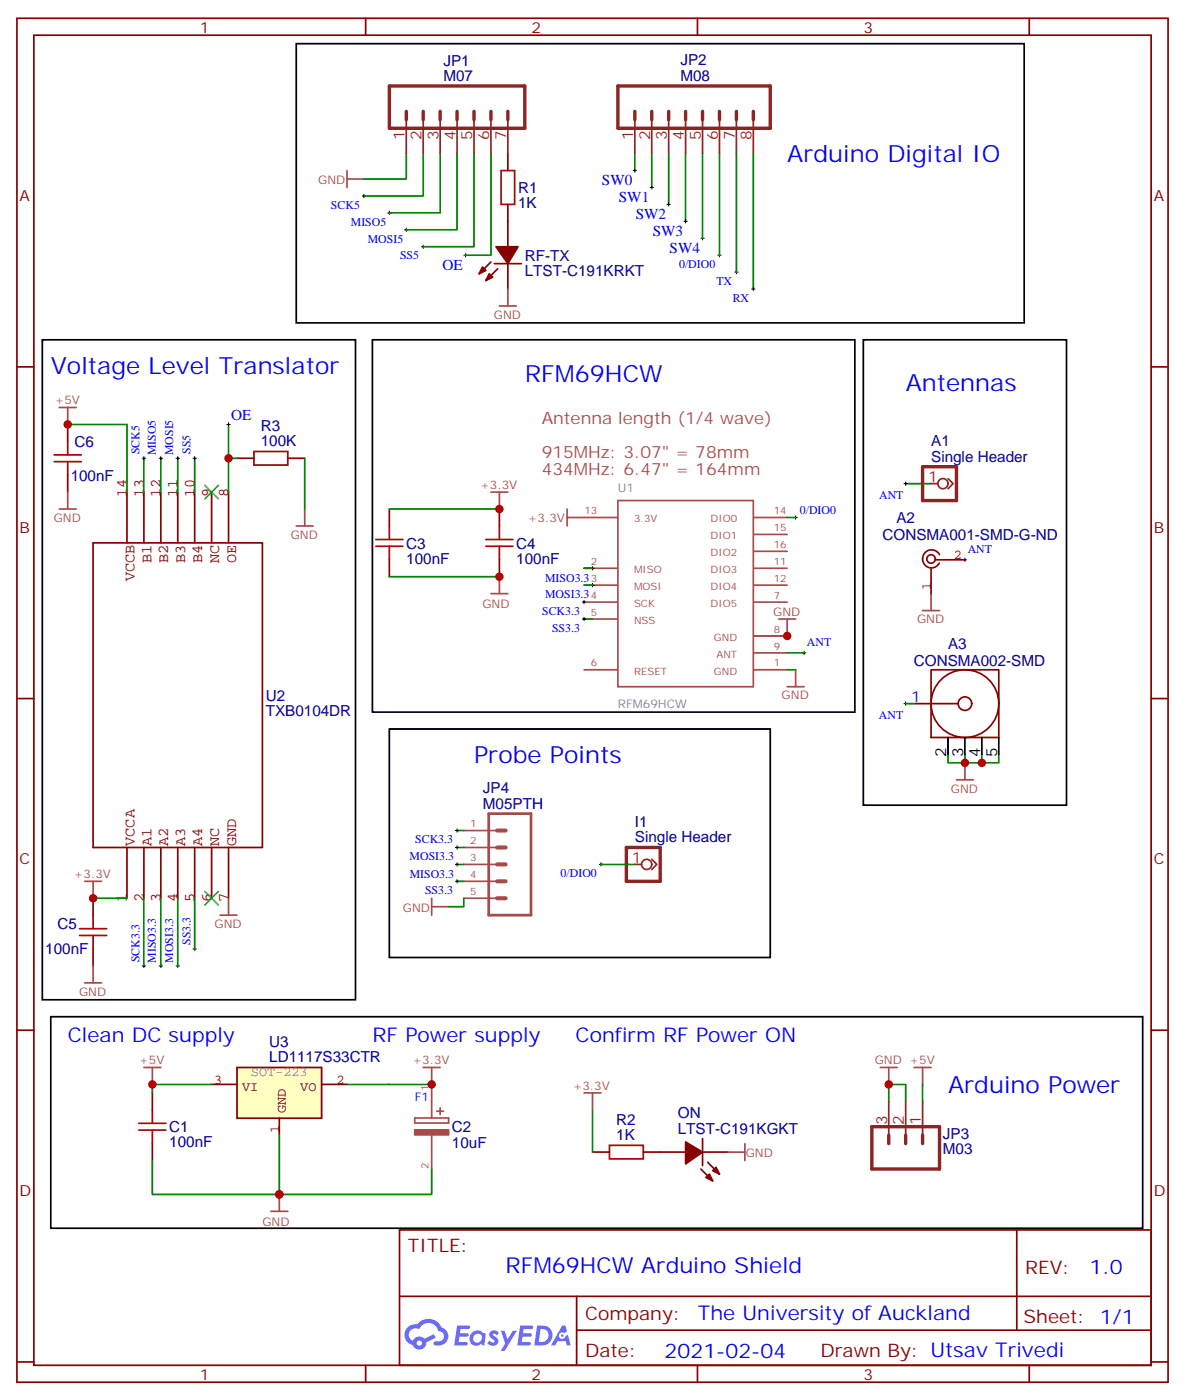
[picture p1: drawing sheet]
<svg xmlns="http://www.w3.org/2000/svg" width="247mm" height="292mm" viewBox="0 0 247 292" stroke-linecap="round" stroke-linejoin="round" font-family="sans-serif">
<g fill="none" stroke="#870000" stroke-width=".35">
<path d="M3.5 3.8h239.9v284.3h-239.9zM7.1 7.3h232.8v277.3h-232.8zM76.2 3.8v3.5M145.3 3.8v3.5M214.5 3.8v3.5M3.5 76.5h3.6M239.9 76.5h3.5M3.5 145.6h3.6M239.9 145.6h3.5M3.5 214.8h3.6M239.9 214.8h3.5M83.3 256.4h156.6v28.2h-156.6z"/>
<path d="M211.9 256.4v20.9M83.3 270.2h156.5M120.2 277.3h119.6M120.2 270.2v14.2M3.5 283.9h3.6M76.2 284.6v3.5M145.3 284.6v3.5M214.5 284.6v3.5M239.9 283.9h3.5"/>
</g>
<g fill="#5487ff">
<path d="M102.2 277.6a1.22 1.22 0 0 1 1.8 .2l-.4 .6a.47 .47 0 0 0-.4-.4 .47 .47 0 0 0-.5 .2l.1 .1a1.55 1.55 0 0 1 1 1.5 1.34 1.34 0 0 1-2.3 .2l.5-.6 .8 .5a.29 .29 0 0 0 .3-.3 .29 .29 0 0 0-.3-.3 1.04 1.04 0 0 1-.6-1.7z"/>
<path d="M95.3 276.3h2.1a.43 .43 0 0 1 .4 .1 .43 .43 0 0 1 .1 .5l-.3 .2h-1.6l-.2 .8h1.6a.37 .37 0 0 1 .3 .4 .37 .37 0 0 1-.4 .4h-1.6l-.1 1.1h1.3a.43 .43 0 0 1 .4 0 .43 .43 0 0 1 .1 .5l-.3 .2h-2.4z"/>
<path d="M108.4 276.3h2.1a.43 .43 0 0 1 .5 .1 .43 .43 0 0 1 .1 .5l-.4 .2h-1.6l-.1 .8h1.5a.37 .37 0 0 1 .3 .4 .37 .37 0 0 1-.3 .4h-1.6l-.2 1.1h1.3a.43 .43 0 0 1 .5 0 .43 .43 0 0 1 .1 .5l-.3 .2h-2.5z"/>
<path d="M117.2 276.3h.6l.4 1.3-.6 .3a.69 .69 0 0 0-1.1 .3 .69 .69 0 0 0 .5 .9 .69 .69 0 0 0 .9-.6l.4-.2 .6 2.2h-.8l-.2-.9h-1.7l-.5 .9h-.9z"/>
<path d="M104.4 277.4h.7l.7 1.8 1.1-1.8h.8l-2.5 4.2h-.8l.9-1.5z"/>
<path d="M111.9 276.3l-.6 4.2h1.4a2.11 2.11 0 0 0 2.4-2.1 2.11 2.11 0 0 0-2.5-2.1zM112.6 277.1a1.39 1.39 0 0 1 1.7 1.4 1.39 1.39 0 0 1-1.8 1.3h-.2z"/>
<path d="M98.2 277.9a1.47 1.47 0 0 0-.1 2.1 1.47 1.47 0 0 0 2.1 .2l.7 .3 .3-2.3-.1-.3h-.5a1.49 1.49 0 0 0-2.4 0zM98.9 278.3a.92 .92 0 0 1 1.5 .5 .92 .92 0 0 1-1.2 1.1 .9 .9 0 0 1-.3-1.6z"/>
<path d="M85 276.7a2.18 2.18 0 0 0 1 3.7 1.44 1.44 0 0 0 1.7 .9 1.44 1.44 0 0 0 1.1-1.4l2-1.1-.4-.7-1.9 1a1.47 1.47 0 0 0-2.5 .4 1.39 1.39 0 0 1-.6-1.9 1.39 1.39 0 0 1 2-.5 2.08 2.08 0 0 1 2.1-1.3 2.08 2.08 0 0 1 1.9 1.7 1.07 1.07 0 0 1 1.1 1 1.07 1.07 0 0 1-1 1.1h-.6a.43 .43 0 0 0-.6 .4 .43 .43 0 0 0 .4 .5 2 2 0 0 0 2.5-1 2 2 0 0 0-.7-2.6l-.5-.2a2.98 2.98 0 0 0-5.1-.6l-1 .1zM86.8 280a.55 .55 0 0 1 1.1 0 .55 .55 0 0 1-1.1 0z"/>
<circle cx="117.2" cy="278.4" r=".26"/>
</g>
<path d="M28.9 235.6h5.7M28.9 234.2h5.7M31.7 231.4v2.8M31.7 235.6v2.8M127 238.8h7.1v2.8h-7.1z" fill="none" stroke="#a10000" stroke-width=".35"/>
<g fill="none" stroke="#870000" stroke-width=".35">
<path d="M194 139.6h14.1v14.1h-14.1zM190.5 146.7h9.2M31.7 227.8v3.6M31.7 238.4v3.5M146.4 237.4v5.6M123.5 240.2h3.5M134.1 240.2h8.8M146.1 243.7l2.4 2.5M146.4 240.2h5.3M147.5 242.3l2.4 2.5"/>
<circle cx="201.1" cy="146.7" r="7.1"/>
<circle cx="201.1" cy="146.7" r="1.41"/>
</g>
<g fill="#870000" stroke="#870000" stroke-width=".35">
<path d="M149.2 243.4l.7 1.4-1.4-.7z"/>
<path d="M147.1 245.5l.7-.7 .7 1.4z"/>
<path d="M142.9 238.1l3.5 2.1-3.5 2.4z"/>
</g>
<path d="M188.7 100.8h5.3M164 136.1h3.6M197.6 157.3v1.7h10.5v-1.7M201.1 157.3v1.7M204.6 157.3v1.7M72.3 226.1h17.7M123.5 231.4v8.8" fill="none" stroke="#008700" stroke-width=".35"/>
<path d="M188.4 100.8h.7M188.7 100.5v.7M200.7 116.7h.7M201.1 116.3v.8M167.2 136.1h.7M167.6 135.7v.8M188.4 146.7h.7M188.7 146.3v.7" fill="none" stroke="#000" stroke-width=".21"/>
<g fill="none" stroke="#a64a4a" stroke-width=".35">
<path d="M121.7 107.9h7M121.7 118.5h7M128.8 104.4h28.2v38.8h-28.2zM157.1 107.9h6.9M157.1 111.4h6.9M157.1 114.9h6.9M157.1 118.5h6.9M121.7 139.6h7M121.7 122h7M121.7 125.5h7M121.7 129h7M157.1 139.6h6.9"/>
<path d="M157.1 122h6.9M157.1 125.5h6.9M157.1 136.1h6.9M157.1 132.6h6.9M192.3 127.3h3.5M194 123.8v3.5M201.1 159v3.6M199.3 162.6h3.5M86.4 233.1h7.1v1h-7.1zM90 226.1v7M90 236.6v3.5M91 231.6h1.4"/>
<path d="M91.7 230.9v1.5M155.2 238.4v3.5M90 240.2v3.5M151.7 240.2h3.5"/>
</g>
<path d="M197.6 153.7v3.6M201.1 153.7v3.6M204.6 153.7v3.6M208.1 153.7v3.6" fill="none" stroke="#000" stroke-width=".35"/>
<g fill="none" stroke="#850000" stroke-width=".35">
<path d="M194 118.6v5.2M194.9 116.7h6.2M195.8 115.6a1.86 1.86 0 0 0-2.8-.6 1.86 1.86 0 0 0-.1 2.9 1.86 1.86 0 0 0 2.8-.5"/>
<circle cx="194" cy="116.5" r=".88"/>
</g>
<path d="M86.4 235.5h7.1v1.1h-7.1z" fill="#a64a4a" stroke="#a64a4a" stroke-width=".35"/>
<path d="M49.4 222.5h17.6v10.6h-17.6z" fill="#ffffc2" stroke="#850000" stroke-width=".35"/>
<g fill="none" stroke="#850000" stroke-width=".35">
<path d="M19.4 113.2h35.3v63.5h-35.3zM26.5 102.6v10.6M30 102.6v10.6M33.5 102.6v10.6M37 102.6v10.6M40.6 102.6v10.6M44.1 102.6v10.6M47.6 102.6v10.6M26.5 176.7v10.6M30 176.7v10.6M33.5 176.7v10.6M37 176.7v10.6"/>
<path d="M40.6 176.7v10.6M44.1 176.7v10.6M47.6 176.7v10.6M44.1 226.1h5.3M58.2 233.1v3.5M67 226.1h5.3"/>
</g>
<g fill="none" stroke="#8c2424" stroke-width=".71">
<path d="M81.1 17.9h28.3v8.8h-28.3zM128.8 17.9h31.7v8.8h-31.7zM84.7 23.2v1.8M88.2 23.2v1.8M91.7 23.2v1.8M95.2 23.2v1.8M98.8 23.2v1.8M102.3 23.2v1.8M105.8 23.2v1.8M132.3 23.2v1.8M135.8 23.2v1.8M139.3 23.2v1.8"/>
<path d="M142.9 23.2v1.8M146.4 23.2v1.8M149.9 23.2v1.8M153.5 23.2v1.8M157 23.2v1.8M192.3 97.3h7v7.1h-7zM130.5 176.7h7.1v7h-7.1zM181.7 234.9h14.1v8.8h-14.1zM185.2 236.6v1.8M188.7 236.6v1.8M192.3 236.6v1.8"/>
</g>
<g fill="none" stroke="#8c2424" stroke-width=".35">
<path d="M84.7 25v7M88.2 25v7M91.7 25v7M95.2 25v7M98.8 25v7M102.3 25v7M105.8 25v7M132.3 25v7M135.8 25v7M139.3 25v7M142.9 25v7M146.4 25v7"/>
<path d="M149.9 25v7M153.5 25v7M157 25v7M197.6 99.8l1 1-1 1.1M194 100.8h1.4M135.8 179.1l1.1 1.1-1.1 1.1M132.3 180.2h1.4M185.2 229.6v7M188.7 229.6v7M192.3 229.6v7"/>
<circle cx="196.5" cy="100.8" r="1.06"/>
<circle cx="134.8" cy="180.2" r="1.06"/>
</g>
<g fill="none" stroke="#000" stroke-width=".21">
<path d="M131.9 35.6h.7M132.3 35.2v.7M135.5 39.1h.7M135.8 38.7v.7M75.5 40.9h.7M75.8 40.5v.7M80.8 44.4h.7M81.1 44v.7M84.3 47.9h.7M84.7 47.6v.7M87.8 51.4h.7M88.2 51.1v.7"/>
<path d="M96.7 53.2h.7M97 52.8v.8M139 42.6h.7M139.3 42.3v.7M142.5 46.1h.7M142.9 45.8v.7M146 49.7h.8M146.4 49.3v.7M149.6 53.2h.7M149.9 52.8v.8M153.1 56.7h.7M153.5 56.4v.7"/>
<path d="M157 59.9v.7M156.6 60.3h.7M29.6 95.5h.7M30 95.2v.7M33.2 95.5h.7M33.5 95.2v.7M36.7 95.5h.7M37 95.2v.7M40.2 95.5h.7M40.6 95.2v.7M47.3 88.5h.7M47.6 88.1v.7"/>
<path d="M123.1 118.5h.7M123.5 118.1v.7M165.5 107.9h.7M165.8 107.5v.7M121.4 129h.7M121.4 125.5h.7M121.7 125.2v.7M121.7 128.7v.7M123.1 122h.7M123.5 121.6v.7M94.9 173.1h.7M94.9 176.7h.7"/>
<path d="M95.2 172.8v.7M95.2 176.3v.7M95.2 179.8v.8M125.2 179.8v.8M40.2 197.8h.7M40.6 197.5v.7M94.9 180.2h.7M94.9 183.7h.7M95.2 183.4v.7M124.9 180.2h.7M29.6 201.4h.7M30 201v.7"/>
<path d="M33.2 201.4h.7M33.5 201v.7M36.7 201.4h.7M37 201v.7"/>
</g>
<g fill="none" stroke="#a64a4a" stroke-width=".35">
<path d="M72.3 37.3h3.5M72.3 35.6v3.5M104.1 63.8h3.5M105.8 60.3v3.5M12.3 84.9h3.6M14.1 84.9v3.6M12.3 106.1h3.6M14.1 102.6v3.5M61.7 109.6h3.6M63.5 106.1v3.5M102.3 102.6h3.5M104.1 102.6v3.5"/>
<path d="M118.2 107.9h3.5M118.2 106.1v3.5M102.3 123.8h3.5M104.1 120.2v3.6M162.3 129h3.5M164 129v3.6M165.8 139.6v3.6M164 143.2h3.6M96.7 173.1h6.9M96.7 176.7h6.9M17.6 183.7h3.6M19.4 183.7v3.6"/>
<path d="M45.9 190.8h3.5M47.6 187.3v3.5M90 187.3v3.5M90 189h3.5M96.7 183.7h6.9M96.7 180.2h6.9M96.7 187.3h6.9M17.6 204.9h3.6M19.4 201.4v3.5M30 222.5h3.5M31.7 222.5v3.6M88.2 222.5h3.5"/>
<path d="M90 222.5v3.6M121.7 227.8h3.5M123.5 227.8v3.6M183.4 222.5h3.6M185.2 222.5v3.6M190.5 222.5h3.5M192.3 222.5v3.6M56.4 252.5h3.6M58.2 249v3.5"/>
</g>
<g fill="none" stroke="#008700" stroke-width=".35">
<path d="M84.7 32v5.3h-8.9M88.2 32v8.9h-12.4M91.7 32v12.4h-10.6M95.2 32v15.9h-10.5M98.8 32v19.4h-10.6M102.3 32v21.2h-5.3M132.3 32v3.6M135.8 32v7.1M139.3 32v10.6M142.9 32v14.1M146.4 32v17.7M149.9 32v21.2"/>
<path d="M153.5 32v24.7M157 32v28.3M14.1 88.5h12.4v14.1M30 95.5v7.1M33.5 95.5v7.1M37 95.5v7.1M40.6 95.5v7.1M47.6 88.5v7M49.4 95.5h-1.8v7.1M63.5 95.5v10.6M81.1 106.1h23M121.7 118.5h1.8"/>
<path d="M164 107.9h1.8M81.1 120.2h23M121.7 122h1.8M121.7 129h1.8M164 139.6h1.8M188.7 146.7h1.8M95.2 173.1h1.5M95.2 176.7h1.5M19.4 187.3h7.1M30 187.3v14.1M33.5 187.3v14.1M37 187.3v14.1"/>
<path d="M40.6 187.3v10.5M95.2 180.2h1.5M95.2 183.7h1.5M96.7 187.3v1.7h-3.2M125.2 180.2h7.1M44.1 226.1h-12.4v1.7M58.2 236.6v12.4M185.2 229.6v-3.5h3.5v3.5M192.3 226.1v3.5M31.7 241.9v7.1h26.5M90 243.7v5.3h-31.8"/>
</g>
<g fill="#870000" stroke="#870000" stroke-width=".35">
<path d="M103.4 51.4h4.5l-2.1 3.6z"/>
<path d="M100.5 55.7l.7 .7-1.4 .7z"/>
<path d="M102 57.1l.7 .7-1.5 .7z"/>
</g>
<g fill="none" stroke="#870000" stroke-width=".35">
<path d="M105.8 32v3.6M102.3 54.6l-2.5 2.5M103 55h5.7M103.7 56l-2.5 2.5M105.8 42.6v8.8M105.8 55v5.3M14.1 88.5v3.5M14.1 99.1v3.5M49.4 95.5h3.5M60 95.5h3.5M81.1 106.1v3.5M81.1 116.7v3.5"/>
<path d="M104.1 106.1v3.5M104.1 116.7v3.5M19.4 187.3v3.5M19.4 197.8v3.6"/>
</g>
<g fill="none" stroke="#a10000" stroke-width=".35">
<path d="M104.4 35.6h2.8v7h-2.8zM11.3 94.8h5.6M11.3 96.2h5.6M14.1 92v2.8M14.1 96.2v2.9M52.9 94.1h7.1v2.8h-7.1zM78.3 112.5h5.7M78.3 113.9h5.7M81.1 109.6v2.9M81.1 113.9v2.8M101.2 112.5h5.7M101.2 113.9h5.7"/>
<path d="M104.1 109.6v2.9M104.1 113.9v2.8M16.6 195h5.6M16.6 193.6h5.6M19.4 190.8v2.8M19.4 195v2.8"/>
</g>
<path d="M42.7 101.2l2.8 2.8M45.5 101.2l-2.8 2.8M42.7 185.8l2.8 2.9M45.5 185.8l-2.8 2.9" fill="none" stroke="#3c3" stroke-width=".35"/>
<path d="M61.7 9.1h151.7v58.2h-151.7zM8.8 70.8h65.3v137.6h-65.3zM77.6 70.8h100.6v77.6h-100.6zM179.9 70.8h42.3v97.1h-42.3zM81.1 152h79.4v47.6h-79.4zM10.6 211.9h227.5v44.1h-227.5z" fill="none" stroke="#000" stroke-width=".35"/>
<path d="M101.8 169.6h8.9v21.2h-8.9z" fill="none" stroke="#a64a4a" stroke-width=".56"/>
<path d="M103.6 176.7h1.8M103.6 173.1h1.8M103.6 180.2h1.8M103.6 187.3h1.8M103.6 183.7h1.8" fill="none" stroke="#a64a4a" stroke-width=".85"/>
<g fill="#c00">
<circle cx="90" cy="226.1" r=".88"/>
<circle cx="201.1" cy="159" r=".88"/>
<circle cx="204.6" cy="159" r=".88"/>
<circle cx="31.8" cy="226.1" r=".88"/>
<circle cx="164" cy="132.6" r=".88"/>
<circle cx="104.1" cy="106.1" r=".88"/>
<circle cx="104.1" cy="120.2" r=".88"/>
<circle cx="14.1" cy="88.5" r=".88"/>
<circle cx="47.6" cy="95.5" r=".88"/>
<circle cx="19.4" cy="187.3" r=".88"/>
<circle cx="58.2" cy="249" r=".88"/>
<circle cx="185.2" cy="226.1" r=".88"/>
</g>
<g font-size="4.9" fill="#00f">
<text x="164" y="33.8">Arduino Digital IO</text>
<text x="10.6" y="77.9">Voltage Level Translator</text>
<text x="109.4" y="79.7">RFM69HCW</text>
<text x="188.7" y="81.4">Antennas</text>
<text x="98.8" y="159">Probe Points</text>
<text x="197.6" y="227.8">Arduino Power</text>
</g>
<text font-size="4.6" fill="#00f" x="105.3" y="265.4">RFM69HCW Arduino Shield</text>
<g font-size="4.2" fill="#00f">
<text x="14.1" y="217.2">Clean DC supply</text>
<text x="77.6" y="217.2">RF Power supply</text>
<text x="119.9" y="217.2">Confirm RF Power ON</text>
<text x="227.1" y="265.7">1.0</text>
<text x="145.4" y="275.2">The University of Auckland</text>
<text x="138.5" y="283">2021-02-04</text>
</g>
<g font-size="3.9" fill="#800">
<text x="85" y="261">TITLE:</text>
<text x="213.6" y="265.7">REV:</text>
<text x="121.9" y="275.2">Company:</text>
<text x="213.3" y="275.8">Sheet: 1/1</text>
<text x="121.9" y="282.9">Date:</text>
<text x="171" y="282.9">Drawn By: Utsav Trivedi</text>
</g>
<g font-size="3.5" fill="#a54b4b">
<text x="112.9" y="88.5">Antenna length (1/4 wave)</text>
<text x="112.9" y="95.5">915MHz: 3.07&quot; = 78mm</text>
<text x="112.9" y="99.1">434MHz: 6.47&quot; = 164mm</text>
</g>
<g font-size="3.2" fill="#800">
<text x="41.6" y="6.8">1</text>
<text x="110.8" y="6.8">2</text>
<text x="179.9" y="6.8">3</text>
<text x="4.1" y="41.9">A</text>
<text x="240.4" y="41.9">A</text>
<text x="4.1" y="111.1">B</text>
<text x="240.4" y="111.1">B</text>
<text x="4.1" y="180.2">C</text>
<text x="240.4" y="180.2">C</text>
<text x="4.1" y="249.3">D</text>
<text x="240.4" y="249.3">D</text>
<text x="41.6" y="287.6">1</text>
<text x="110.8" y="287.6">2</text>
<text x="179.9" y="287.6">3</text>
</g>
<g font-size="3.2" fill="#000080">
<text x="92.4" y="16.9">M07</text>
<text x="92.4" y="13.7">JP1</text>
<text x="141.8" y="16.9">M08</text>
<text x="141.8" y="13.6">JP2</text>
<text x="107.9" y="40.2">R1</text>
<text x="107.9" y="43.4">1K</text>
<text x="109.4" y="57.5">LTST-C191KRKT</text>
<text x="109.4" y="54.3">RF-TX</text>
<text x="54.3" y="89.9">R3</text>
<text x="15.5" y="93.1">C6</text>
<text x="54.3" y="93.1">100K</text>
<text x="194.1" y="93.1">A1</text>
<text x="14.7" y="100.2">100nF</text>
<text x="194" y="96.2">Single Header</text>
<text x="183.9" y="112.6">CONSMA001-SMD-G-ND</text>
<text x="186.8" y="109">A2</text>
<text x="84.7" y="117.5">100nF</text>
<text x="84.7" y="114.3">C3</text>
<text x="107.6" y="117.5">100nF</text>
<text x="107.6" y="114.3">C4</text>
<text x="197.6" y="135.3">A3</text>
<text x="190.4" y="138.9">CONSMA002-SMD</text>
<text x="55.4" y="149.2">TXB0104DR</text>
<text x="55.4" y="146.2">U2</text>
<text x="100.6" y="165.4">JP4</text>
<text x="100.6" y="168.6">M05PTH</text>
<text x="132.3" y="172.4">I1</text>
<text x="132.3" y="175.6">Single Header</text>
<text x="12" y="193.7">C5</text>
<text x="9.4" y="199">100nF</text>
<text x="56.1" y="221.5">LD1117S33CTR</text>
<text x="56.1" y="218.3">U3</text>
<text x="141.3" y="233.1">ON</text>
<text x="35.3" y="239.2">100nF</text>
<text x="35.3" y="236">C1</text>
<text x="94.2" y="239.2">10uF</text>
<text x="94.2" y="236">C2</text>
<text x="128.4" y="237.7">1K</text>
<text x="128.4" y="234.5">R2</text>
<text x="141.3" y="236.3">LTST-C191KGKT</text>
<text x="196.5" y="237.4">JP3</text>
<text x="196.5" y="240.6">M03</text>
</g>
<g font-size="3.2" fill="#8d2323">
<text x="84.3" y="29.1" transform="rotate(-90 84.3 29.1)">1</text>
<text x="87.8" y="29.1" transform="rotate(-90 87.8 29.1)">2</text>
<text x="91.4" y="29.1" transform="rotate(-90 91.4 29.1)">3</text>
<text x="94.9" y="29.1" transform="rotate(-90 94.9 29.1)">4</text>
<text x="98.4" y="29.1" transform="rotate(-90 98.4 29.1)">5</text>
<text x="102" y="29.1" transform="rotate(-90 102 29.1)">6</text>
<text x="105.5" y="29.1" transform="rotate(-90 105.5 29.1)">7</text>
<text x="131.9" y="29.1" transform="rotate(-90 131.9 29.1)">1</text>
<text x="135.5" y="29.1" transform="rotate(-90 135.5 29.1)">2</text>
<text x="139" y="29.1" transform="rotate(-90 139 29.1)">3</text>
<text x="142.5" y="29.1" transform="rotate(-90 142.5 29.1)">4</text>
<text x="146" y="29.1" transform="rotate(-90 146 29.1)">5</text>
<text x="149.6" y="29.1" transform="rotate(-90 149.6 29.1)">6</text>
<text x="153.1" y="29.1" transform="rotate(-90 153.1 29.1)">7</text>
<text x="156.6" y="29.1" transform="rotate(-90 156.6 29.1)">8</text>
<text x="193.4" y="100.5">1</text>
<text x="131.7" y="179.8">1</text>
<text x="184.9" y="234.5" transform="rotate(-90 184.9 234.5)">3</text>
<text x="188.4" y="234.5" transform="rotate(-90 188.4 234.5)">2</text>
<text x="191.9" y="234.5" transform="rotate(-90 191.9 234.5)">1</text>
</g>
<g font-size="3.2" fill="#00f">
<text x="125.4" y="38.6">SW0</text>
<text x="129" y="42.2">SW1</text>
<text x="132.5" y="45.7">SW2</text>
<text x="136" y="49.2">SW3</text>
<text x="139.5" y="52.7">SW4</text>
<text x="92.2" y="56.3">OE</text>
<text x="48.2" y="87.6">OE</text>
<text x="189.9" y="146.3">1</text>
</g>
<g font-size="3.2" fill="#840000">
<text x="26.4" y="103.6" transform="rotate(-90 26.4 103.6)">14</text>
<text x="30" y="103.6" transform="rotate(-90 30 103.6)">13</text>
<text x="33.5" y="103.6" transform="rotate(-90 33.5 103.6)">12</text>
<text x="37" y="103.6" transform="rotate(-90 37 103.6)">11</text>
<text x="40.5" y="103.6" transform="rotate(-90 40.5 103.6)">10</text>
<text x="44.1" y="103.6" transform="rotate(-90 44.1 103.6)">9</text>
<text x="47.6" y="103.6" transform="rotate(-90 47.6 103.6)">8</text>
<text x="31.5" y="117.3" transform="rotate(-90 31.5 117.3)">B1</text>
<text x="35.1" y="117.3" transform="rotate(-90 35.1 117.3)">B2</text>
<text x="38.6" y="117.3" transform="rotate(-90 38.6 117.3)">B3</text>
<text x="42.1" y="117.3" transform="rotate(-90 42.1 117.3)">B4</text>
<text x="45.7" y="117.3" transform="rotate(-90 45.7 117.3)">NC</text>
<text x="49.2" y="117.3" transform="rotate(-90 49.2 117.3)">OE</text>
<text x="28" y="121.1" transform="rotate(-90 28 121.1)">VCCB</text>
<text x="28" y="176.3" transform="rotate(-90 28 176.3)">VCCA</text>
<text x="31.5" y="176.3" transform="rotate(-90 31.5 176.3)">A1</text>
<text x="35.1" y="176.3" transform="rotate(-90 35.1 176.3)">A2</text>
<text x="38.6" y="176.3" transform="rotate(-90 38.6 176.3)">A3</text>
<text x="42.1" y="176.3" transform="rotate(-90 42.1 176.3)">A4</text>
<text x="45.7" y="176.3" transform="rotate(-90 45.7 176.3)">NC</text>
<text x="49.2" y="176.3" transform="rotate(-90 49.2 176.3)">GND</text>
<text x="26.4" y="188.1" transform="rotate(-90 26.4 188.1)">1</text>
<text x="30" y="188.1" transform="rotate(-90 30 188.1)">2</text>
<text x="33.5" y="188.1" transform="rotate(-90 33.5 188.1)">3</text>
<text x="37" y="188.1" transform="rotate(-90 37 188.1)">4</text>
<text x="40.5" y="188.1" transform="rotate(-90 40.5 188.1)">5</text>
<text x="44.1" y="188.1" transform="rotate(-90 44.1 188.1)">6</text>
<text x="47.6" y="188.1" transform="rotate(-90 47.6 188.1)">7</text>
</g>
<g font-size="3.2">
<text x="197.2" y="157.9" transform="rotate(-90 197.2 157.9)">2</text>
<text x="200.7" y="157.9" transform="rotate(-90 200.7 157.9)">3</text>
<text x="204.3" y="157.9" transform="rotate(-90 204.3 157.9)">4</text>
<text x="207.8" y="157.9" transform="rotate(-90 207.8 157.9)">5</text>
</g>
<g font-size="2.8" fill="#840000">
<text x="198.8" y="116.5">2</text>
<text x="194" y="123.1" transform="rotate(-90 194 123.1)">1</text>
<text x="44.6" y="226">3</text>
<text x="50.4" y="227.4">VI</text>
<text x="62.6" y="227.4">VO</text>
<text x="70.1" y="226">2</text>
<text x="59.5" y="232.1" transform="rotate(-90 59.5 232.1)">GND</text>
<text x="58.2" y="236.3" transform="rotate(-90 58.2 236.3)">1</text>
</g>
<text font-size="2.8" fill="#848484" x="52.3" y="224.3">SOT-223</text>
<g font-size="2.5" fill="#a54b4b">
<text x="66.3" y="38.4">GND</text>
<text x="102.9" y="66.5">GND</text>
<text x="11.4" y="84.2">+5V</text>
<text x="100.1" y="101.9">+3.3V</text>
<text x="11.2" y="108.8">GND</text>
<text x="60.6" y="112.4">GND</text>
<text x="110" y="108.9">+3.3V</text>
<text x="100.5" y="126.8">GND</text>
<text x="161.1" y="128.4">GND</text>
<text x="191.1" y="130">GND</text>
<text x="162.9" y="145.8">GND</text>
<text x="198.2" y="165.2">GND</text>
<text x="15.4" y="183">+3.3V</text>
<text x="84" y="190">GND</text>
<text x="44.7" y="193.5">GND</text>
<text x="16.5" y="207.7">GND</text>
<text x="29" y="221.8">+5V</text>
<text x="86" y="221.8">+3.3V</text>
<text x="182.3" y="221.8">GND +5V</text>
<text x="119.4" y="227.1">+3.3V</text>
<text x="155.4" y="241.2">GND</text>
<text x="54.7" y="255.6">GND</text>
</g>
<g font-size="2.5" fill="#00f">
<text x="69" y="43.5">SCK5</text>
<text x="73.1" y="47.2">MISO5</text>
<text x="76.6" y="50.6">MOSI5</text>
<text x="83.4" y="54.1">SS5</text>
<text x="141.5" y="55.8">0/DIO0</text>
<text x="149.3" y="59.4">TX</text>
<text x="152.7" y="62.9">RX</text>
<text x="29.1" y="94.7" transform="rotate(-90 29.1 94.7)">SCK5</text>
<text x="32.5" y="94.9" transform="rotate(-90 32.5 94.9)">MISO5</text>
<text x="36.1" y="94.9" transform="rotate(-90 36.1 94.9)">MOSI5</text>
<text x="39.7" y="94.7" transform="rotate(-90 39.7 94.7)">SS5</text>
<text x="166.7" y="107.1">0/DIO0</text>
<text x="183.2" y="104">ANT</text>
<text x="201.7" y="115.3">ANT</text>
<text x="113.6" y="124.7">MOSI3.3</text>
<text x="113.6" y="121.3">MISO3.3</text>
<text x="113" y="128.2">SCK3.3</text>
<text x="115" y="131.7">SS3.3</text>
<text x="168.2" y="134.7">ANT</text>
<text x="183.2" y="149.8">ANT</text>
<text x="85.4" y="179.4">MOSI3.3</text>
<text x="86.5" y="175.8">SCK3.3</text>
<text x="85.4" y="183">MISO3.3</text>
<text x="116.8" y="182.7">0/DIO0</text>
<text x="88.6" y="186.3">SS3.3</text>
<text x="39.7" y="197" transform="rotate(-90 39.7 197)">SS3.3</text>
<text x="29.1" y="200.6" transform="rotate(-90 29.1 200.6)">SCK3.3</text>
<text x="32.5" y="200.7" transform="rotate(-90 32.5 200.7)">MISO3.3</text>
<text x="36.1" y="200.7" transform="rotate(-90 36.1 200.7)">MOSI3.3</text>
<text x="86.4" y="229.6">F1</text>
</g>
<g font-size="2.5" fill="#838383">
<text x="128.8" y="102.6">U1</text>
<text x="128.8" y="147.6">RFM69HCW</text>
</g>
<g font-size="2.1" fill="#a54b4b">
<text x="121.8" y="107.2">13</text>
<text x="161.3" y="107.2">14</text>
<text x="132.1" y="108.9">3.3V</text>
<text x="148.1" y="108.9">DIO0</text>
<text x="148.1" y="112.4">DIO1</text>
<text x="161.3" y="110.7">15</text>
<text x="123.1" y="117.8">2</text>
<text x="132.1" y="119.5">MISO</text>
<text x="148.1" y="116">DIO2</text>
<text x="148.1" y="119.5">DIO3</text>
<text x="161.3" y="114.2">16</text>
<text x="161.3" y="117.8">11</text>
<text x="123.1" y="124.8">4</text>
<text x="123.1" y="121.3">3</text>
<text x="132.1" y="123">MOSI</text>
<text x="148.1" y="123">DIO4</text>
<text x="161.3" y="121.3">12</text>
<text x="161.3" y="124.8">7</text>
<text x="123.1" y="128.4">5</text>
<text x="132.1" y="126.6">SCK</text>
<text x="132.1" y="130.1">NSS</text>
<text x="148.1" y="126.6">DIO5</text>
<text x="161.3" y="131.9">8</text>
<text x="148.8" y="133.6">GND</text>
<text x="149.3" y="137.1">ANT</text>
<text x="161.3" y="135.4">9</text>
<text x="123.1" y="138.9">6</text>
<text x="132.1" y="140.7">RESET</text>
<text x="148.8" y="140.7">GND</text>
<text x="161.3" y="138.9">1</text>
<text x="98" y="172.4">1</text>
<text x="98" y="176">2</text>
<text x="98" y="179.5">3</text>
<text x="98" y="183">4</text>
<text x="98" y="186.6">5</text>
<text x="89.3" y="227.4" transform="rotate(-90 89.3 227.4)">1</text>
<text x="89.3" y="243.6" transform="rotate(-90 89.3 243.6)">2</text>
</g>
</svg>
